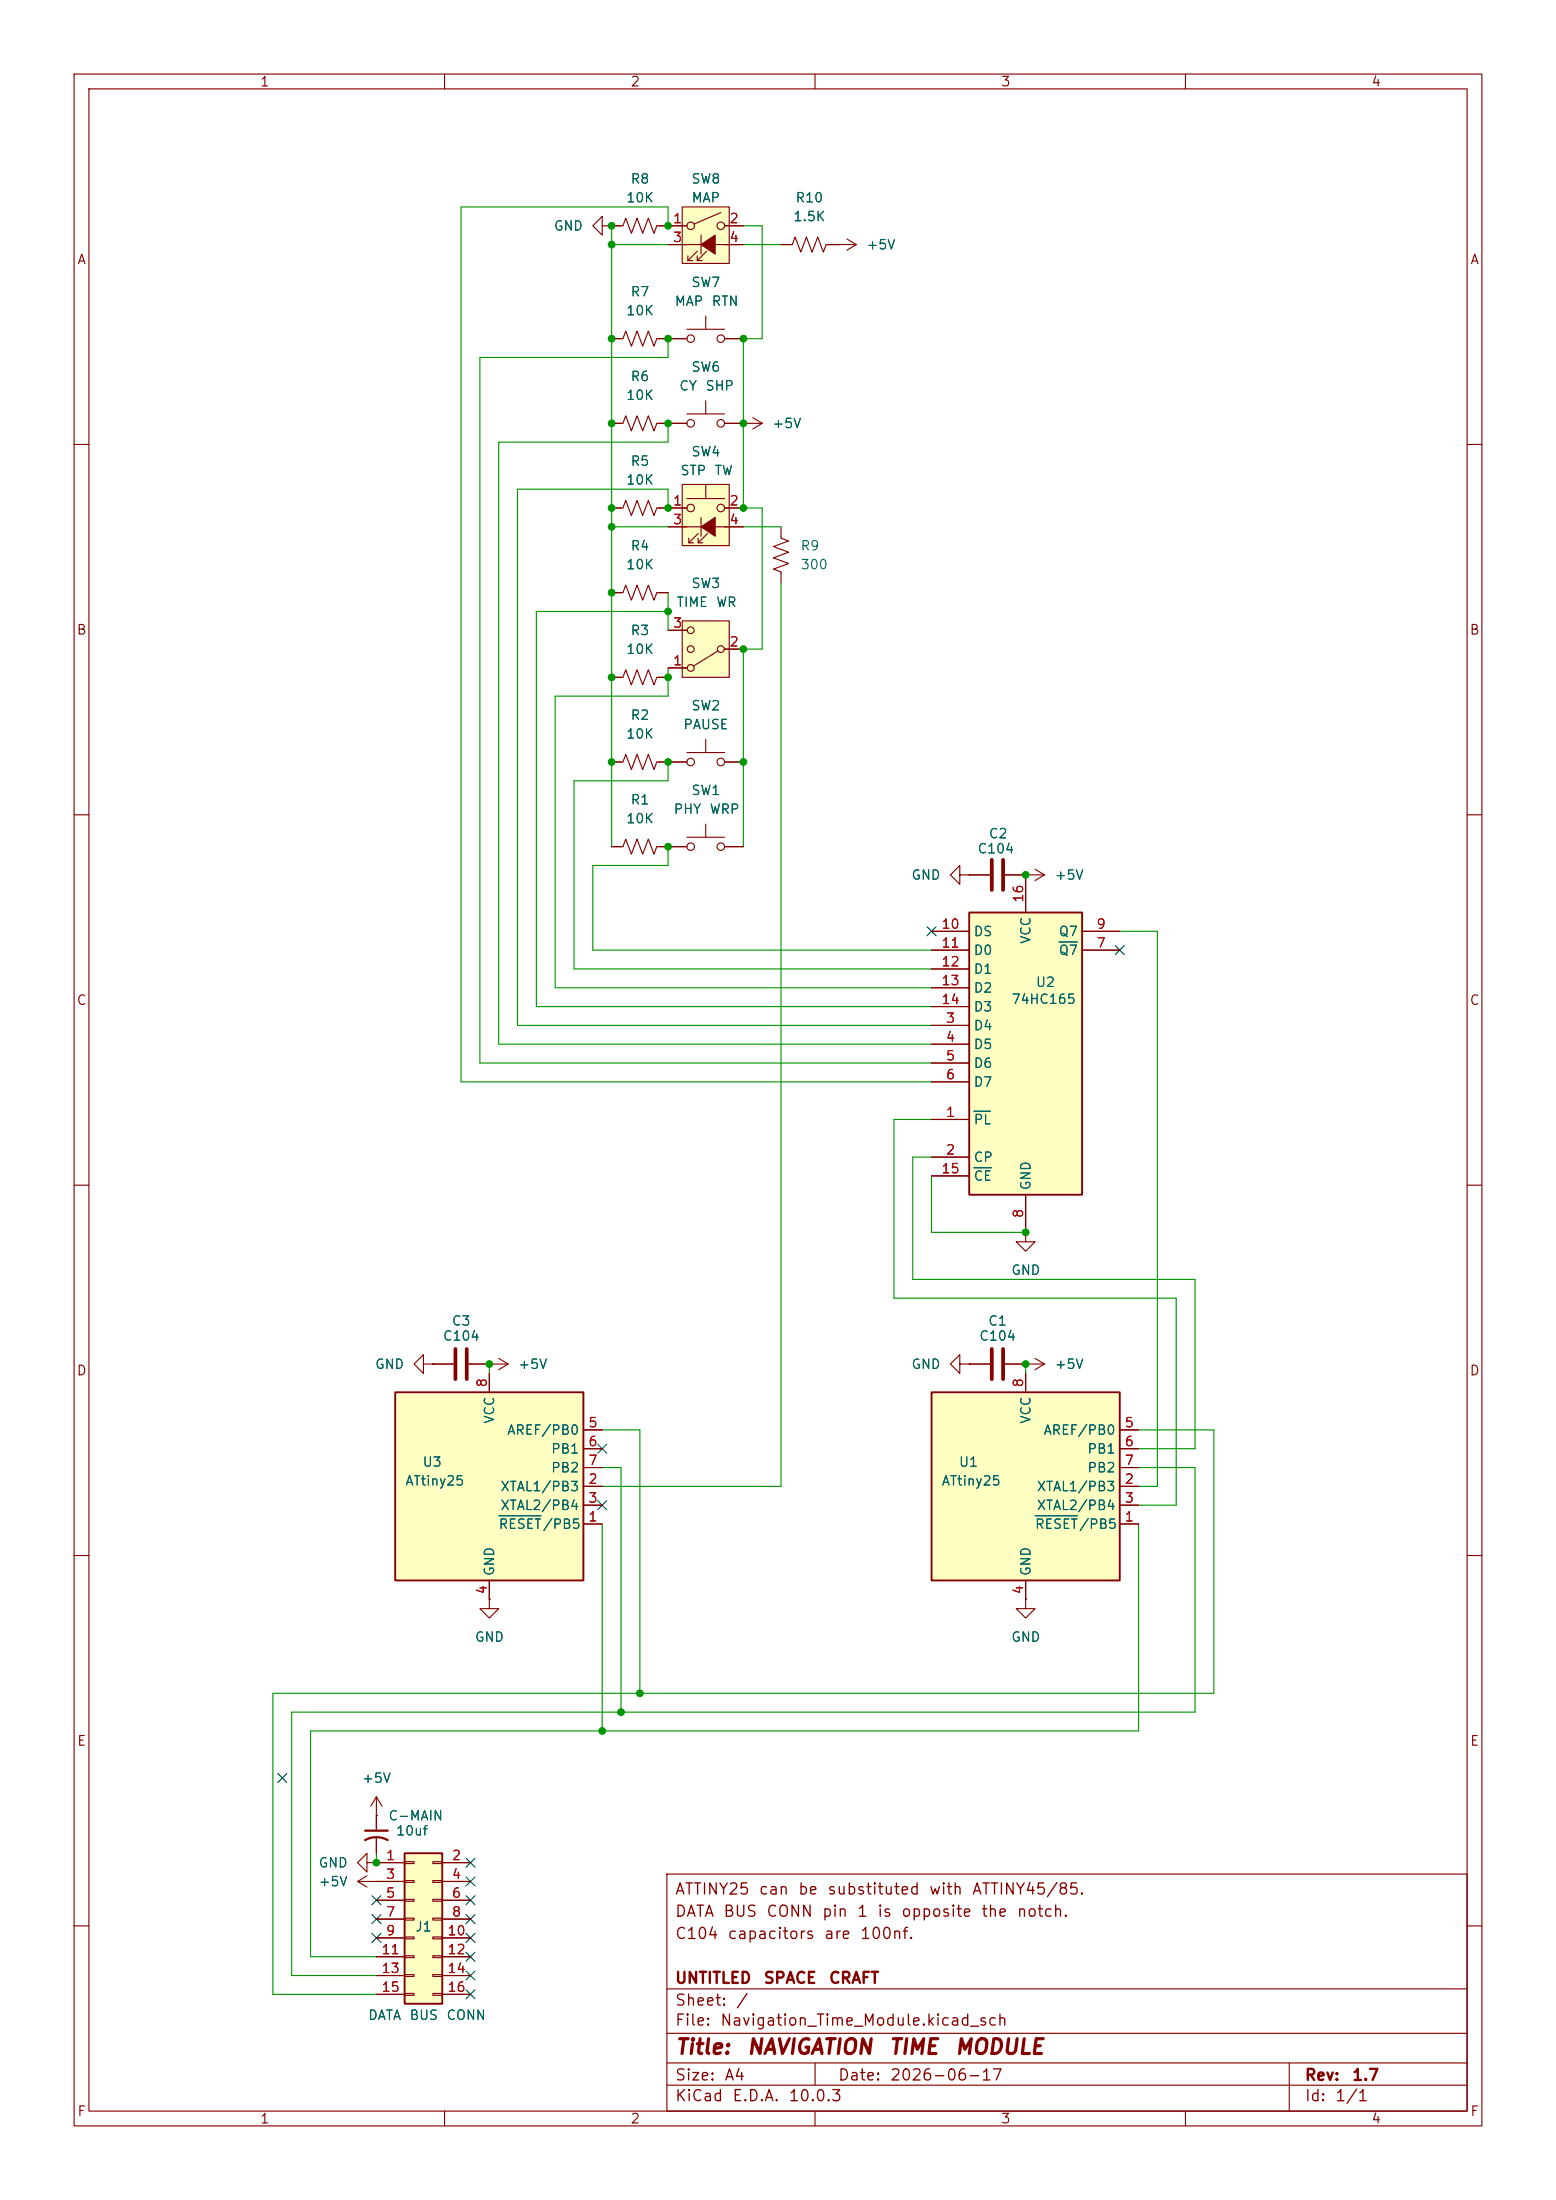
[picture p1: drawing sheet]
<svg xmlns="http://www.w3.org/2000/svg" width="210mm" height="297mm" viewBox="0 0 210 297" stroke-linecap="round" stroke-linejoin="round" font-family="sans-serif">
<g fill="none" stroke="#840000" stroke-width=".15">
<path d="M10 10h190v277h-190zM12 12h186v273h-186zM60 10v2M110 10v2M160 10v2M10 60h2M198 60h2M10 110h2M198 110h2M10 160h2M198 160h2M10 210h2"/>
<path d="M198 210h2M90 253h108v32h-108zM10 260h2M90 278.5h108M90 274.5h108M90 268.5h108M110 278.5v3M174 278.5v6.5M198 260h2M60 285v2M90 281.5h108M110 285v2"/>
<path d="M160 285v2"/>
</g>
<path d="M125.7 188h25.4v25.4h-25.4z" fill="#ffffc2"/>
<path d="M125.7 188h25.4v25.4h-25.4z" fill="none" stroke="#840000" stroke-width=".25"/>
<path d="M138.4 185.4v2.6M151.1 193h2.6M151.1 195.6h2.6M151.1 198.1h2.6M138.4 213.4v2.5M151.1 205.7h2.6M151.1 200.7h2.6M151.1 203.2h2.6" fill="none" stroke="#840000" stroke-width=".15"/>
<path d="M139.7 204.6h5.7" fill="none" stroke="#006464" stroke-width=".15"/>
<path d="M92.1 27.9h6.3v7.7h-6.3z" fill="#ffffc2"/>
<g fill="none" stroke="#840000" stroke-width=".15">
<path d="M90.2 33h10.1M90.2 30.5h2.5M92.1 27.9h6.3v7.7h-6.3zM92.8 34.5v.7h.7M94.1 34.5v.7h.6M94.1 33.9l-1.3 1.3M94.6 31.8v2.5M95.4 33.9l-1.3 1.3M97.3 28.7l-3.6 1.5M97.8 30.5h2.5M105.4 33h1.5l.4-1 .8 2 .7-2 .8 2 .8-2 .7 2 .4-1h1.5"/>
<circle cx="93.2" cy="30.5" r=".51"/>
<circle cx="97.3" cy="30.5" r=".51"/>
</g>
<path d="M94.6 33l1.9-1.2v2.5z" fill="#840000" stroke="#840000" stroke-width=".15"/>
<path d="M54.6 250.2h5.1v20.3h-5.1z" fill="#ffffc2"/>
<path d="M54.6 250.2h5.1v20.3h-5.1z" fill="none" stroke="#840000" stroke-width=".25"/>
<g fill="none" stroke="#840000" stroke-width=".15">
<path d="M82.5 80h1.6l.4-1 .7 2 .8-2 .7 2 .8-2 .8 2 .3-1h1.6M129.5 184.2v-1.3l-1.2 1.3 1.2 1.2v-1.2h1.3M130.8 184.2h.1M130.8 184.2h2.8M135.6 184.2h5.4M138.4 184.2h.1M139.7 183.4l1.3 .8M141 184.2l-1.3 .7M66 215.9v1.3h1.3l-1.3 1.2-1.2-1.2h1.2M66 215.9h.1M138.4 215.9v1.3h1.3l-1.3 1.2-1.2-1.2h1.2M138.4 215.9h.1"/>
<path d="M48.3 254h6.3M48.3 254l1.2 .8M49.5 251.5v-1.3l-1.2 1.3 1.2 1.2v-1.2h1.3M49.5 253.2l-1.2 .8M50.8 245.1h.1M50.8 254h.1M50.8 251.5h.1M50.8 251.5h3.8M50.8 256.5h3.8M50.8 259.1h3.8M50.8 242.6l-.8 1.2M50.8 242.6l.8 1.2"/>
<path d="M50.8 242.6v4.5M50.8 248.2v2M54.6 251.3h1.3v.3h-1.3zM54.6 253.9h1.3v.2h-1.3zM54.6 256.4h1.3v.3h-1.3zM54.6 259h1.3v.2h-1.3zM58.4 251.3h1.3v.3h-1.3zM58.4 253.9h1.3v.2h-1.3zM58.4 256.4h1.3v.3h-1.3zM58.4 259h1.3v.2h-1.3zM59.7 251.5h3.8M59.7 254h3.8"/>
<path d="M59.7 256.5h3.8M59.7 259.1h3.8M50.8 261.6h3.8M50.8 264.2h3.8M50.8 266.7h3.8M50.8 269.2h3.8M54.6 261.5h1.3v.2h-1.3zM54.6 264h1.3v.3h-1.3zM54.6 266.6h1.3v.2h-1.3zM54.6 269.1h1.3v.3h-1.3zM58.4 261.5h1.3v.2h-1.3zM58.4 264h1.3v.3h-1.3z"/>
<path d="M58.4 266.6h1.3v.2h-1.3zM58.4 269.1h1.3v.3h-1.3zM59.7 261.6h3.8M59.7 264.2h3.8M59.7 266.7h3.8M59.7 269.2h3.8"/>
</g>
<path d="M133.9 182.1v4.1M135.4 182.1v4.1" fill="none" stroke="#840000" stroke-width=".51"/>
<path d="M49.3 248.4a3.2 3.2 0 0 1 3 0M49.3 247.1h3" fill="none" stroke="#840000" stroke-width=".3"/>
<path d="M53.3 188h25.4v25.4h-25.4z" fill="#ffffc2"/>
<path d="M53.3 188h25.4v25.4h-25.4z" fill="none" stroke="#840000" stroke-width=".25"/>
<g fill="none" stroke="#840000" stroke-width=".15">
<path d="M113 33h.1M113 33h2.6M114.3 32.3l1.3 .7M115.6 33l-1.3 .8M105.4 71.1v1.5l1 .4-2 .8 2 .7-2 .8 2 .8-2 .7 1 .4v1.5M129.5 118.1v-1.3l-1.2 1.3 1.2 1.3v-1.3h1.3M130.8 118.1h.1M130.8 118.1h2.8M135.6 118.1h5.4M138.4 118.1h.1M139.7 117.3l1.3 .8M141 118.1l-1.3 .8"/>
<path d="M138.4 166.4v1.2h1.3l-1.3 1.3-1.2-1.3h1.2M138.4 166.4h.1M57.1 184.2v-1.3l-1.2 1.3 1.2 1.2v-1.2h1.3M58.4 184.2h.1M58.4 184.2h2.8M63.2 184.2h5.4M66 184.2h.1M66 185.4v2.6M67.3 183.4l1.3 .8M68.6 184.2l-1.3 .7M78.7 193h2.6M78.7 195.6h2.6"/>
<path d="M78.7 198.1h2.6M66 213.4v2.5M78.7 205.7h2.6M78.7 200.7h2.6M78.7 203.2h2.6"/>
</g>
<path d="M67.3 204.6h5.7" fill="none" stroke="#006464" stroke-width=".15"/>
<path d="M133.9 116.1v4M135.4 116.1v4M61.5 182.1v4.1M63 182.1v4.1" fill="none" stroke="#840000" stroke-width=".51"/>
<path d="M92.1 65.4h6.3v8.3h-6.3z" fill="#ffffc2"/>
<g fill="none" stroke="#840000" stroke-width=".15">
<path d="M90.2 71.1h10.1M90.2 68.6h2.5M92.1 65.4h6.3v8.3h-6.3zM92.7 67.3h5.1M93 72.6v.7h.6M94.2 72.6v.7h.7M94.2 72l-1.2 1.3M94.6 69.9v2.5M95.2 65.5v1.8M95.5 72l-1.3 1.3M97.8 68.6h2.5"/>
<circle cx="93.2" cy="68.6" r=".51"/>
<circle cx="97.3" cy="68.6" r=".51"/>
</g>
<path d="M94.6 71.1l1.9-1.2v2.5z" fill="#840000" stroke="#840000" stroke-width=".15"/>
<path d="M130.8 123.2h15.2v38.1h-15.2z" fill="#ffffc2"/>
<path d="M130.8 123.2h15.2v38.1h-15.2z" fill="none" stroke="#840000" stroke-width=".25"/>
<g fill="none" stroke="#840000" stroke-width=".15">
<path d="M81.3 30.5v-1.3l-1.3 1.3 1.3 1.3v-1.3h1.2M82.5 30.5h.1M82.5 30.5h1.6l.4-1 .7 2 .8-2 .7 2 .8-2 .8 2 .3-1h1.6M82.5 45.7h1.6l.4-1 .7 2 .8-2 .7 2 .8-2 .8 2 .3-1h1.6M82.5 68.6h1.6l.4-1 .7 2 .8-2 .7 2 .8-2 .8 2 .3-1h1.6M82.5 91.4h1.6l.4-1 .7 2.1 .8-2.1 .7 2.1 .8-2.1 .8 2.1 .3-1.1h1.6M138.4 118.1v5.1M125.7 138.4h5.1M125.7 128.3h5.1M125.7 125.7h5.1M125.7 130.8h5.1M125.7 133.4h5.1"/>
<path d="M125.7 135.9h5.1M146 128.3h5.1M146 125.7h5.1M125.7 151.1h5.1M125.7 156.2h5.1M125.7 141h5.1M125.7 143.5h5.1M125.7 146.1h5.1M125.7 158.8h5.1M138.4 161.3v5.1"/>
</g>
<path d="M142.9 127.2h2.5M131.4 150h2.3M131.4 157.6h2.4" fill="none" stroke="#006464" stroke-width=".15"/>
<path d="M92.1 83.8h6.3v7.6h-6.3z" fill="#ffffc2"/>
<g fill="none" stroke="#840000" stroke-width=".15">
<path d="M82.5 30.5h.1M82.5 30.5h1.3M88.9 30.5h3.8M90.2 33h2.5M97.8 30.5h2.5M97.8 33h2.5M105.4 33h1.3M111.8 33h1.2M113 33h.1M82.5 57.2h1.6l.4-1.1 .7 2.1 .8-2.1 .7 2.1 .8-2.1 .8 2.1 .3-1h4.1M82.5 45.7h1.3M88.9 45.7h3.8"/>
<path d="M92.7 44.5h5.1M92.7 55.9h5.1M95.2 42.7v1.8M95.2 54.1v1.8M97.8 45.7h2.5M97.8 57.2h5.1M100.3 57.2h.1M101.6 56.4l1.3 .8M102.9 57.2l-1.3 .7M82.5 68.6h1.3M88.9 68.6h3.8M90.2 71.1h2.5"/>
<path d="M97.8 68.6h2.5M97.8 71.1h2.5M82.5 91.4h1.3M82.5 80h1.3M88.9 91.4h1.3M88.9 80h1.3M90.2 90.2h2.5M90.2 85.1h2.5M92.1 83.8h6.3v7.6h-6.3zM95.2 99.8v1.8M96.9 87.9l-3.3 2M97.8 87.6h2.5"/>
<path d="M82.5 114.3h1.6l.4-1 .7 2 .8-2 .7 2 .8-2 .8 2 .3-1h4.1M82.5 102.9h1.6l.4-1 .7 2 .8-2 .7 2 .8-2 .8 2 .3-1h4.1M92.7 113h5.1M92.7 101.6h5.1M95.2 111.3v1.7M97.8 114.3h2.5M97.8 102.9h2.5M130.8 118.1h.1M130.8 118.1h2.8M135.6 118.1h2.8M138.4 118.1h.1M138.4 118.1v5.1"/>
<path d="M125.7 138.4h5.1M125.7 128.3h5.1M125.7 125.7h5.1M125.7 130.8h5.1M125.7 133.4h5.1M125.7 135.9h5.1M146 128.3h5.1M146 125.7h5.1M125.7 151.1h5.1M125.7 156.2h5.1M125.7 141h5.1M125.7 143.5h5.1"/>
<path d="M125.7 146.1h5.1M125.7 158.8h5.1M138.4 166.4h.1M138.4 161.3v5.1M58.4 184.2h.1M58.4 184.2h2.8M63.2 184.2h2.8M66 184.2h.1M66 185.4v2.6M78.7 193h2.6M78.7 195.6h2.6M78.7 198.1h2.6"/>
<path d="M130.8 184.2h.1M130.8 184.2h2.8M135.6 184.2h2.8M138.4 184.2h.1M138.4 185.4v2.6M151.1 193h2.6M151.1 195.6h2.6M151.1 198.1h2.6M66 215.9h.1M66 213.4v2.5M78.7 205.7h2.6M78.7 200.7h2.6"/>
<path d="M78.7 203.2h2.6M138.4 215.9h.1M138.4 213.4v2.5M151.1 205.7h2.6M151.1 200.7h2.6M151.1 203.2h2.6M50.8 245.1h.1M50.8 254h.1M50.8 251.5h.1M50.8 251.5h3.8M50.8 254h3.8M50.8 256.5h3.8"/>
<path d="M50.8 259.1h3.8M50.8 245.1v2M50.8 248.2v2M59.7 251.5h3.8M59.7 254h3.8M59.7 256.5h3.8M59.7 259.1h3.8M50.8 261.6h3.8M50.8 264.2h3.8M50.8 266.7h3.8M50.8 269.2h3.8M59.7 261.6h3.8"/>
<path d="M59.7 264.2h3.8M59.7 266.7h3.8M59.7 269.2h3.8"/>
<circle cx="93.2" cy="57.2" r=".51"/>
<circle cx="93.2" cy="45.7" r=".51"/>
<circle cx="97.3" cy="45.7" r=".51"/>
<circle cx="97.3" cy="57.2" r=".51"/>
<circle cx="93.2" cy="87.6" r=".46"/>
<circle cx="93.2" cy="85.1" r=".46"/>
<circle cx="93.2" cy="90.2" r=".46"/>
<circle cx="97.3" cy="87.6" r=".46"/>
<circle cx="93.2" cy="102.9" r=".51"/>
<circle cx="93.2" cy="114.3" r=".51"/>
<circle cx="97.3" cy="114.3" r=".51"/>
<circle cx="97.3" cy="102.9" r=".51"/>
</g>
<g fill="none" stroke="#009600" stroke-width=".15">
<path d="M82.5 30.5v83.8M82.5 33h7.7M90.2 30.5v-2.6h-28v118.2h63.5M100.3 30.5h2.6v15.2h-2.6v22.9h2.6v19h-2.6v26.7M100.3 33h5.1M90.2 45.7v2.6h-25.4v95.2h60.9M90.2 57.2v2.5h-22.9v81.3h58.4M82.5 71.1h7.7M90.2 68.6v-2.6h-20.4v72.4h55.9M100.3 71.1h5.1M105.4 78.7v122h-24.1M90.2 80v5.1"/>
<path d="M90.2 90.2v3.8h-15.3v39.4h50.8M90.2 82.6h-17.8v53.3h53.3M90.2 102.9v2.5h-12.7v25.4h48.2M90.2 114.3v2.5h-10.2v11.5h45.7M151.1 125.7h5.1v75h-2.5M125.7 156.2h-2.5v16.5h38.1v22.9h-7.6M125.7 151.1h-5.1v24.2h38.1v27.9h-5M125.7 158.8v7.6h12.7M66 184.2v1.2M81.3 198.1h2.5v33M81.3 193h5.1v35.6M138.4 184.2v1.2"/>
<path d="M153.7 198.1h7.6v33h-121.9v35.6h11.4M153.7 193h10.1v35.6h-127v40.6h14M81.3 205.7v28M153.7 205.7v28h-111.8v30.5h8.9M50.8 250.2v1.3"/>
</g>
<g fill="none" stroke="#000084" stroke-width=".15">
<path d="M125.1 125.1l1.2 1.2M126.3 125.1l-1.2 1.2M150.5 127.7l1.2 1.2M151.7 127.7l-1.2 1.2M80.7 195l1.2 1.2M81.9 195l-1.2 1.2M80.7 202.6l1.2 1.2M81.9 202.6l-1.2 1.2M37.5 239.4l1.2 1.2M38.7 239.4l-1.2 1.2M50.2 255.9l1.2 1.2M50.2 258.5l1.2 1.2"/>
<path d="M51.4 255.9l-1.2 1.2M51.4 258.5l-1.2 1.2M62.9 250.9l1.2 1.2M62.9 255.9l1.2 1.2M62.9 258.5l1.2 1.2M62.9 253.4l1.2 1.2M64.1 250.9l-1.2 1.2M64.1 255.9l-1.2 1.2M64.1 258.5l-1.2 1.2M64.1 253.4l-1.2 1.2M50.2 261l1.2 1.2M51.4 261l-1.2 1.2"/>
<path d="M62.9 266.1l1.2 1.2M62.9 268.6l1.2 1.2M62.9 261l1.2 1.2M62.9 263.6l1.2 1.2M64.1 266.1l-1.2 1.2M64.1 261l-1.2 1.2M64.1 268.6l-1.2 1.2M64.1 263.6l-1.2 1.2"/>
</g>
<path d="M142.9 127.2h2.5M131.4 150h2.3M131.4 157.6h2.4M67.3 204.6h5.7M139.7 204.6h5.7" fill="none" stroke="#006464" stroke-width=".15"/>
<g fill="#009600" stroke="#009600" stroke-width=".13">
<circle cx="82.5" cy="45.7" r=".46"/>
<circle cx="82.5" cy="33" r=".46"/>
<circle cx="82.5" cy="30.5" r=".46"/>
<circle cx="82.5" cy="68.6" r=".46"/>
<circle cx="100.3" cy="68.6" r=".46"/>
<circle cx="90.2" cy="68.6" r=".46"/>
<circle cx="90.2" cy="57.2" r=".46"/>
<circle cx="100.3" cy="57.2" r=".46"/>
<circle cx="90.2" cy="45.7" r=".46"/>
<circle cx="100.3" cy="45.7" r=".46"/>
<circle cx="82.5" cy="57.2" r=".46"/>
<circle cx="90.2" cy="30.5" r=".46"/>
<circle cx="81.3" cy="233.7" r=".46"/>
<circle cx="50.8" cy="251.5" r=".46"/>
<circle cx="138.4" cy="118.1" r=".46"/>
<circle cx="90.2" cy="114.3" r=".46"/>
<circle cx="66" cy="184.2" r=".46"/>
<circle cx="138.4" cy="166.4" r=".46"/>
<circle cx="82.5" cy="102.9" r=".46"/>
<circle cx="82.5" cy="91.4" r=".46"/>
<circle cx="90.2" cy="102.9" r=".46"/>
<circle cx="90.2" cy="91.4" r=".46"/>
<circle cx="83.8" cy="231.1" r=".46"/>
<circle cx="86.4" cy="228.6" r=".46"/>
<circle cx="138.4" cy="184.2" r=".46"/>
<circle cx="100.3" cy="102.9" r=".46"/>
<circle cx="90.2" cy="82.6" r=".46"/>
<circle cx="82.5" cy="80" r=".46"/>
<circle cx="82.5" cy="71.1" r=".46"/>
<circle cx="100.3" cy="87.6" r=".46"/>
</g>
<g font-size="2" fill="#840000">
<text x="91" y="277.8">Title:</text>
<text x="100.7" y="277.8">NAVIGATION</text>
<text x="119.9" y="277.8">TIME</text>
<text x="128.7" y="277.8">MODULE</text>
</g>
<g font-size="1.5" fill="#840000">
<text x="91" y="256.1">ATTINY25</text>
<text x="102.3" y="256.1">can</text>
<text x="107.6" y="256.1">be</text>
<text x="111.6" y="256.1">substituted</text>
<text x="125.3" y="256.1">with</text>
<text x="131.1" y="256.1">ATTINY45/85.</text>
<text x="91" y="262.1">C104</text>
<text x="91" y="259.1">DATA</text>
<text x="97.5" y="259.1">BUS</text>
<text x="98.1" y="262.1">capacitors</text>
<text x="103.3" y="259.1">CONN</text>
<text x="110.8" y="259.1">pin</text>
<text x="111.1" y="262.1">are</text>
<text x="115.6" y="259.1">1</text>
<text x="116" y="262.1">100nf.</text>
<text x="118.3" y="259.1">is</text>
<text x="121.5" y="259.1">opposite</text>
<text x="132.3" y="259.1">the</text>
<text x="137.1" y="259.1">notch.</text>
<text x="91" y="268.1">UNTITLED</text>
<text x="103" y="268.1">SPACE</text>
<text x="111.8" y="268.1">CRAFT</text>
<text x="91" y="273.8">File:</text>
<text x="91" y="271.1">Sheet:</text>
<text x="97.1" y="273.8">Navigation_Time_Module.kicad_sch</text>
<text x="99.2" y="271.1">/</text>
<text x="91" y="281.2">Size:</text>
<text x="97.7" y="281.2">A4</text>
<text x="113" y="281.2">Date:</text>
<text x="120" y="281.2">2026-06-17</text>
<text x="176" y="281.2">Rev:</text>
<text x="182.4" y="281.2">1.7</text>
<text x="91" y="284">KiCad</text>
<text x="98.7" y="284">E.D.A.</text>
<text x="106.3" y="284">10.0.3</text>
<text x="176" y="284">Id:</text>
<text x="180.1" y="284">1/1</text>
</g>
<g font-size="1.3" fill="#840000">
<text x="35" y="12">1</text>
<text x="85" y="12">2</text>
<text x="135" y="12">3</text>
<text x="185" y="12">4</text>
<text x="10.3" y="36">A</text>
<text x="198.4" y="36">A</text>
<text x="10.3" y="86">B</text>
<text x="198.3" y="86">B</text>
<text x="10.3" y="136">C</text>
<text x="198.3" y="136">C</text>
<text x="10.3" y="186">D</text>
<text x="198.3" y="186">D</text>
<text x="10.3" y="236">E</text>
<text x="198.3" y="236">E</text>
<text x="10.3" y="286">F</text>
<text x="35" y="287">1</text>
<text x="85" y="287">2</text>
<text x="135" y="287">3</text>
<text x="185" y="287">4</text>
<text x="198.4" y="286">F</text>
</g>
<g font-size="1.3" fill="#006464">
<text x="84.4" y="27.6">10K</text>
<text x="85" y="25.1">R8</text>
<text x="93.2" y="25.1">SW8</text>
<text x="93.2" y="27.6">MAP</text>
<text x="107.3" y="27.6">R10</text>
<text x="74.7" y="31.5">GND</text>
<text x="107" y="30.2">1.5K</text>
<text x="116.8" y="34">+5V</text>
<text x="85" y="40.3">R7</text>
<text x="91" y="41.6">MAP</text>
<text x="93.2" y="39.1">SW7</text>
<text x="96" y="41.6">RTN</text>
<text x="84.4" y="42.9">10K</text>
<text x="85" y="51.8">R6</text>
<text x="91.6" y="53">CY</text>
<text x="93.2" y="50.5">SW6</text>
<text x="95.1" y="53">SHP</text>
<text x="84.4" y="54.3">10K</text>
<text x="104.1" y="58.1">+5V</text>
<text x="84.4" y="65.7">10K</text>
<text x="85" y="63.2">R5</text>
<text x="91.7" y="64.5">STP</text>
<text x="93.2" y="61.9">SW4</text>
<text x="96.3" y="64.5">TW</text>
<text x="84.4" y="77.2">10K</text>
<text x="85" y="74.6">R4</text>
<text x="108" y="74.6">R9</text>
<text x="108" y="77.2">300</text>
<text x="91.2" y="82.3">TIME</text>
<text x="93.2" y="79.7">SW3</text>
<text x="96.6" y="82.3">WR</text>
<text x="84.4" y="88.6">10K</text>
<text x="85" y="86.1">R3</text>
<text x="84.4" y="100">10K</text>
<text x="85" y="97.5">R2</text>
<text x="92.1" y="98.8">PAUSE</text>
<text x="93.2" y="96.2">SW2</text>
<text x="93.2" y="107.7">SW1</text>
<text x="84.4" y="111.5">10K</text>
<text x="85" y="108.9">R1</text>
<text x="90.8" y="110.2">PHY</text>
<text x="95.7" y="110.2">WRP</text>
<text x="133.4" y="113.5">C2</text>
<text x="122.9" y="119.1">GND</text>
<text x="131.8" y="115.5">C104</text>
<text x="142.2" y="119.1">+5V</text>
<text x="131.3" y="126.7">DS</text>
<text x="131.3" y="129.2">D0</text>
<text x="131.3" y="131.8">D1</text>
<text x="139.4" y="127.5" transform="rotate(-90 139.4 127.5)">VCC</text>
<text x="142.8" y="129.2">Q7</text>
<text x="142.8" y="126.7">Q7</text>
<text x="131.3" y="134.3">D2</text>
<text x="131.3" y="136.9">D3</text>
<text x="136.4" y="135.8">74HC165</text>
<text x="139.7" y="133.6">U2</text>
<text x="131.3" y="139.4">D4</text>
<text x="131.3" y="141.9">D5</text>
<text x="131.3" y="144.5">D6</text>
<text x="131.3" y="147">D7</text>
<text x="131.3" y="152.1">PL</text>
<text x="131.3" y="157.2">CP</text>
<text x="131.3" y="159.7">CE</text>
<text x="139.4" y="160.8" transform="rotate(-90 139.4 160.8)">GND</text>
<text x="136.4" y="172.4">GND</text>
<text x="60.9" y="179.3">C3</text>
<text x="133.3" y="179.3">C1</text>
<text x="50.5" y="185.1">GND</text>
<text x="59.7" y="181.3">C104</text>
<text x="69.9" y="185.1">+5V</text>
<text x="122.9" y="185.1">GND</text>
<text x="132.1" y="181.3">C104</text>
<text x="142.2" y="185.1">+5V</text>
<text x="67" y="192.3" transform="rotate(-90 67 192.3)">VCC</text>
<text x="68.4" y="194">AREF/PB0</text>
<text x="74.3" y="196.6">PB1</text>
<text x="139.4" y="192.3" transform="rotate(-90 139.4 192.3)">VCC</text>
<text x="140.7" y="194">AREF/PB0</text>
<text x="146.7" y="196.6">PB1</text>
<text x="54.6" y="200.9">ATtiny25</text>
<text x="56.9" y="198.3">U3</text>
<text x="67.4" y="201.6">XTAL1/PB3</text>
<text x="74.3" y="199.1">PB2</text>
<text x="127" y="200.9">ATtiny25</text>
<text x="129.3" y="198.3">U1</text>
<text x="139.8" y="201.6">XTAL1/PB3</text>
<text x="146.7" y="199.1">PB2</text>
<text x="67.2" y="206.7">RESET/PB5</text>
<text x="67.4" y="204.2">XTAL2/PB4</text>
<text x="139.6" y="206.7">RESET/PB5</text>
<text x="139.8" y="204.2">XTAL2/PB4</text>
<text x="67" y="212.9" transform="rotate(-90 67 212.9)">GND</text>
<text x="139.4" y="212.9" transform="rotate(-90 139.4 212.9)">GND</text>
<text x="64" y="222">GND</text>
<text x="136.4" y="222">GND</text>
<text x="48.8" y="241">+5V</text>
<text x="52.3" y="246.1">C-MAIN</text>
<text x="53.3" y="248.1">10uf</text>
<text x="42.9" y="255">+5V</text>
<text x="42.9" y="252.4">GND</text>
<text x="56" y="261.1">J1</text>
<text x="49.6" y="273">DATA</text>
<text x="55.2" y="273">BUS</text>
<text x="60.2" y="273">CONN</text>
</g>
<g font-size="1.3" fill="#a90000">
<text x="90.7" y="30.5">1</text>
<text x="90.7" y="33">3</text>
<text x="98.4" y="30.5">2</text>
<text x="98.4" y="33">4</text>
<text x="90.7" y="68.6">1</text>
<text x="90.7" y="71.1">3</text>
<text x="98.4" y="68.6">2</text>
<text x="98.4" y="71.1">4</text>
<text x="90.7" y="85.1">3</text>
<text x="98.4" y="87.6">2</text>
<text x="90.7" y="90.1">1</text>
<text x="127" y="125.7">10</text>
<text x="138.4" y="122" transform="rotate(-90 138.4 122)">16</text>
<text x="147.9" y="125.7">9</text>
<text x="127" y="128.2">11</text>
<text x="127" y="130.8">12</text>
<text x="147.9" y="128.2">7</text>
<text x="127" y="133.3">13</text>
<text x="127" y="135.9">14</text>
<text x="127.6" y="138.4">3</text>
<text x="127.6" y="140.9">4</text>
<text x="127.6" y="143.5">5</text>
<text x="127.6" y="146">6</text>
<text x="127.6" y="151.1">1</text>
<text x="127" y="158.7">15</text>
<text x="127.6" y="156.2">2</text>
<text x="138.4" y="164.5" transform="rotate(-90 138.4 164.5)">8</text>
<text x="66" y="187.4" transform="rotate(-90 66 187.4)">8</text>
<text x="138.4" y="187.4" transform="rotate(-90 138.4 187.4)">8</text>
<text x="79.3" y="193">5</text>
<text x="79.3" y="195.6">6</text>
<text x="151.7" y="193">5</text>
<text x="151.7" y="195.6">6</text>
<text x="79.3" y="200.6">2</text>
<text x="79.3" y="203.2">3</text>
<text x="79.3" y="198.1">7</text>
<text x="151.7" y="200.6">2</text>
<text x="151.7" y="203.2">3</text>
<text x="151.7" y="198.1">7</text>
<text x="79.3" y="205.7">1</text>
<text x="151.7" y="205.7">1</text>
<text x="66" y="215.3" transform="rotate(-90 66 215.3)">4</text>
<text x="138.4" y="215.3" transform="rotate(-90 138.4 215.3)">4</text>
<text x="52" y="251.4">1</text>
<text x="60.9" y="251.4">2</text>
<text x="52" y="254">3</text>
<text x="52" y="256.5">5</text>
<text x="60.9" y="254">4</text>
<text x="60.9" y="256.5">6</text>
<text x="52" y="259.1">7</text>
<text x="52" y="261.6">9</text>
<text x="60.3" y="261.6">10</text>
<text x="60.9" y="259.1">8</text>
<text x="51.4" y="264.1">11</text>
<text x="51.4" y="266.7">13</text>
<text x="51.4" y="269.2">15</text>
<text x="60.3" y="264.1">12</text>
<text x="60.3" y="266.7">14</text>
<text x="60.3" y="269.2">16</text>
</g>
</svg>
